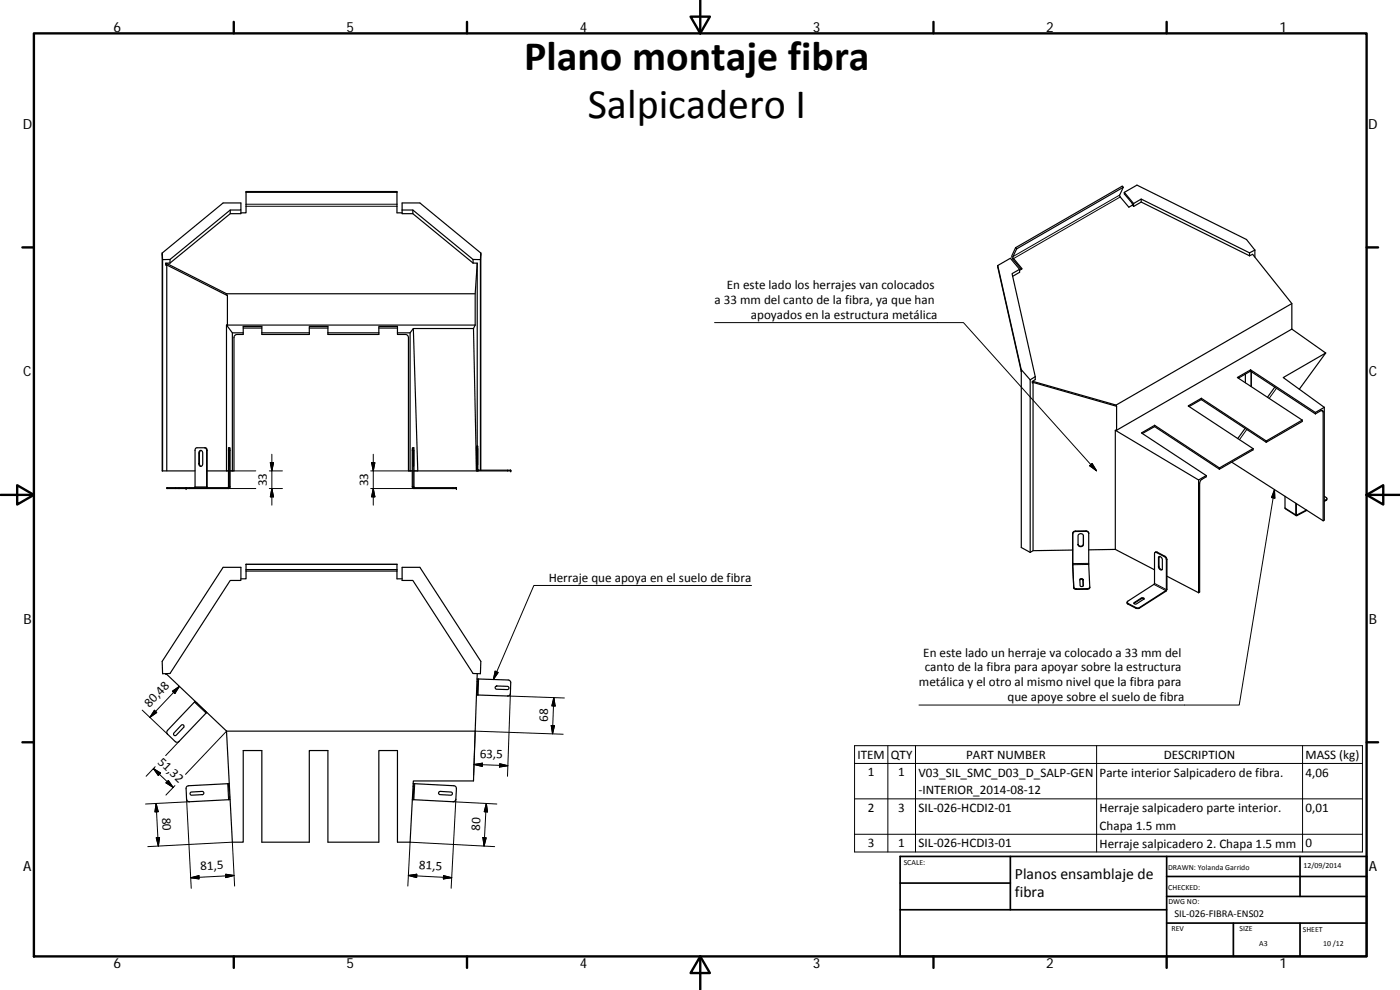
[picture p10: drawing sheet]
<svg xmlns="http://www.w3.org/2000/svg" width="420mm" height="297mm" viewBox="0 0 420 297" stroke-linecap="round" stroke-linejoin="round" font-family="sans-serif">
<g fill="none" stroke="#000" stroke-width=".36">
<path d="M73.8 57.7h45.3M337.1 56.2l-1.1 2.6 2.8 3.4 1.1-.7M337.1 56.2l-32 18.5M337.1 56.2l-.3-.3-32 18.4M337.4 57.7l2.8 3.4M337.4 57.7v.5l2.4 2.8 .1 .5M337.4 57.7l3.8-2.2 32.9 16.4 2.5 3.1M342.5 59.7v.9M48.7 75.9l18.3-15h5.3v2.1h-3.2l-18.1 14.9M48.7 75.9l.1 65.4M48.7 75.9l.1 2M48.8 77.9v63.4"/>
<path d="M49.8 79.1h.2M50 79.1v62.2M50 79.1l18 9M51 78.9l-1.2 .1v.5l18.5 9.2M51 77.9h-2.2M51 77.9v1M69.1 63v1.1M72.3 63v1.1h-3.2l-18.1 14.8M72.3 63.9h1.5v-6.4h45.3v6.4h1.6M120.7 63h3.2l18.1 14.9M123.9 63v1.1M142 78.9l1.2 .1"/>
<path d="M142 77.9h2.2M142 77.9v1M143.2 79l-.6 9.1v9.4M143.2 79l.1 54.9 .1 6.9 .2 .3M144.2 77.9v63.2M144.3 75.9l-18.3-15h-5.3v3.2h3.2l18.1 14.8M144.3 75.9v65.2M144.3 75.9l-.1 2M299.4 79.7l7.1 31.2M299.4 79.7l3.8-2.2 2.8 3.3-2.3 1.3 7 30.9M299.4 79.7l7.1 31.7M304.8 74.3l-1.2 2.7 .4 .8 2.5 3"/>
<path d="M304.8 74.3l.3 .4M305.1 74.7l-1.1 2.5 2.8 3.5-.8 .4M339.9 61.5l.3 .5 2.3-1.4 32.5 16.2M340.2 61.1l2.3-1.4 32.5 16.2M340.2 61.1v.9M375 76.8l.9-.5 11.8 14.8v7.6M375 75.9v.9M376.6 75v2.2M376.6 75l-1.6 .9M68 97.5v43.8M68 88.1l.3 .6M68 88.1h74.6"/>
<path d="M68.3 88.7v8.8M68.3 97.5h-.3l1.7 2.4M68.3 97.5h74.3M69.7 99.9h3.3M69.7 99.9v41.4M73 98.4h5.6M78.6 99.9h14.2M92.8 98.4h5.6M92.8 99.9v.5h-14.2v-2.5h-5.6v2.5h-2l-.7 .5-.1 40.4h-1.1M92.8 99.9v-2h5.6v2.5h15.3v-.5M98.4 99.9h15.3M113.7 98.4h5.6"/>
<path d="M113.7 99.9v-2h5.6v2.5h2.5l.8 .7v40.2h1.1M119.3 99.9h3.8M123.1 99.9v41.4M124 98.6l1.4 42.7M142.1 98.6l.9 42.7M142.1 98.6h-18.1l-.9 1.3M142.6 97.5l-.5 1.1M306 80.8v.9l-2.1 1.2M387.7 98.7l10.2 7.2M387.7 98.7l-52.6 30.4M387.7 91.1l-52.7 30.4M306.5 110.9l2.7 3.1"/>
<path d="M306.5 110.9v53.4l2.7 1.4M306.5 111.4h.1M309.2 114v51.7M309.8 114.4v.5M309.8 114.4l.2 .2M310 114.6l-.2 .3M310 114.7v50.5M310 114.7l25.1 7.2M310 114.7l-.2 .2M310.2 114.5l24.8 7M310.2 114.5l-.2 .2M310.2 114.5l-.2 .1"/>
<path d="M310.7 113v.9l-.9 .5M310.7 113l-1.5 1M360.5 119.9l-3.6 2.1M360.5 119.9l19.5 12.8M360.5 119.5l-3.9 2.3 19.5 12.8M360.5 119.5l19.5 12.8M360.5 119.5v.4M371.7 113.5l3.6-2.1 19.5 12.8M373.7 112.2v2.6M375.3 111l-4 2.3 19.5 12.7M375.3 111l19.5 12.8M375.3 111v.4"/>
<path d="M375.4 111.4v4.6M382.6 116.1l-2.2 3.1M397.9 105.9l-12.8 7.4 12.3 8.9M397.9 105.9l-8 10.9M59.8 135.4a.58 .58 0 0 1 .8-.2 .58 .58 0 0 1 .2 .7v3.2a.61 .61 0 0 1-.5 .8 .61 .61 0 0 1-.6-.8zM60.3 135.1l-.3 .3-.2 .5 .1 3.4 .4 .6M61.4 134.3l.4 .3 .2 .5v11l-.2 .2M61.4 134.3l.6 .3 .2 .5-.1 11.2M61.4 134.3l-2.4 .1-.5 .5v11.2l-.2 .2M68.7 135.1v4.8zM68.8 134.3l-.2 .4v11.4l-.3 .2M123.8 134.4l.2-.1v12h13v.3l-13.1-.1-.2-.4z"/>
<path d="M124 134.3h.2v.6v11.3l.3 .1M124.1 135.1v4.8zM143.3 134.7v4.8zM334.7 129.1v35.7M335 121.5l.1 .4M335.1 129.1h-.4l25 14.9M335.1 121.9v7.2M346.5 128l-3.7 2.1M346.5 128l19.5 12.8M346.5 127.6l-3.9 2.3 19.4 12.8M346.5 127.6l19.5 12.8M346.5 127.6v.4"/>
<path d="M369.6 138.7l27.5 17.6M373.7 128.5l-2.2 3.1M376.1 134.6v.4l-10.1 5.8M376.1 134.6l-10.1 5.8M380 132.3v.4M390.8 126v.5l-10.8 6.2M390.8 126l-10.8 6.3M394.8 123.8v.4M394.8 124.2l1.8-1.1 .4 .2 .1 33M397.4 122.2l-2.6 1.6M397.4 122.2v33.8l-.3 .3M48.8 141.3h9.7"/>
<path d="M50 146.3h18.7l.1-12h.2l.1 11.9-.2 .3-18.9 .1zM55.8 146.3v.3M62.2 141.3h6.4M124.2 141.3h18.8M143.2 141.2v.1M143.5 141.3l-.5-.5v-6.9h.3v7.1l10 .1v.2h-10.3M322.2 159.5l.5-.2h3.4l.6 .6v9.5l.4 6.9-.6 .5h-3.6l-.6-.3-.4-7.1v-9.4zM359.7 144v33.8M362 142.7v.4l-1.6 1-.4 .9v32.6l-.3 .2M362 142.7l-2.3 1.3M366 140.4v.4M385.6 148.9l.1 3.6 3.3 2.2"/>
<path d="M388.9 151v3.7l3.3-1.6M389.1 151.1v3.4l3-1.5M397.4 148.9l.8 .6-.1 .4-.7 .3M398.2 149.6v.4l-.8 .4M67 170.2h5.3v4h-3.2l-18.1 27.9h-2.2l-.1-3.7zM73.8 171.3v-2h45.3v4.4h1.6M73.8 171.3v2.4h-1.5M73.8 171.3h45.3M73.8 170.9h45.3M120.7 170.2h5.3l18.3 28.2-.1 3.7h-2.2l-18.1-27.9h-3.2zM321.9 165l-11.9 .2-.8 .5M321.9 169v.6"/>
<path d="M323.6 160.4a.86 .86 0 0 1 1.6 .3v2.7a.82 .82 0 0 1-.8 .6 .82 .82 0 0 1-.9-.6zM324.1 174a.56 .56 0 0 1 .9 .1l.1 1.7M324.1 173.8l.4-.2 .5 .2 .1 1.9a.55 .55 0 0 1-.9 0zM325.2 160.7v2.5a.84 .84 0 0 1-.8 .7 .84 .84 0 0 1-.9-.6M326.7 165l8-.2 11.8 6.2M326.7 160.1l-.2-.5-.4-.2-3.4 .1-.5 .2-.3 .4M327.1 176.1l-.6 .5-3.4 .1-.6-.1-.2-.4M343.4 179.7l-.8-.1-2.3 1.5M346.6 165.8l.3-.1 2.6 1.3 .5 .6v9.4l-8 5.3-1 .1-2.6-1.4-.1-.4 8.1-5.3zM346.6 165.8l.6-.1 2.4 1.2 .6 .8-.1 9.5-8.2 5.3h-1l-2.4-1.2-.2-.6M347.8 167a.93 .93 0 0 1 1 1v2.6a.55 .55 0 0 1-.6 .4 .55 .55 0 0 1-.4-.7zM347.9 167l-.1 2.9a1.06 1.06 0 0 0 1 1"/>
<path d="M350.2 172.9l9.5 4.9M340.3 180.9l2.3-1.5a.4 .4 0 0 1 .5-.1 .4 .4 0 0 1 .1 .5l-2.1 1.4a.47 .47 0 0 1-.5 .1 .47 .47 0 0 1-.3-.4zM49.8 202.1v.2h.2l18 17.1M54.4 217.6a.48 .48 0 0 1 .7 0 .48 .48 0 0 1 0 .6l-2.2 2.4a.48 .48 0 0 1-.7 0 .48 .48 0 0 1 0-.7zM58.5 210.5l3.6 3.2M58.5 210.5l-8.3 8.9v.7l2.4 2.4 1 .1 8.4-8.8M58.6 210.4l-.1 .1M68 219.4l1.7 33.3h3.3v-27.5h5.6v27.5h14.2v-27.5h5.6v27.5h15.3v-27.5h5.6v27.5h3.8l.9-18.4h18.1l.5-14.9M68 219.4h74.6M143 208.5h.2M143.2 203.7h.2l-.2 4.8M143.2 202.1l-.6 17.3"/>
<path d="M143.4 203.7l9.3 .3 .5 .5 .1 .4-.1 3.4-.6 .5-9.4-.3M148.8 205.9h3.5a.49 .49 0 0 1 .5 .5 .49 .49 0 0 1-.5 .5l-3.4-.1-.3-.4zM57.2 237.8l3.5-.4a.49 .49 0 0 1 .5 .5 .49 .49 0 0 1-.5 .5l-3.3 .2-.4-.4zM68.6 235.1l-12.2 .7-.6 .6 .2 3.4 .3 .5 .5 .3 12-.7M68.6 235.1l.2 4.8h.3M68.6 235.1h.2M123.7 239.9h.3M124 235.1h.2l-.2 4.8M124.2 235.1l12 .7 .6 .2 .2 .6-.2 3.2-.1 .4-.5 .3-12.2-.6M131.7 237.7l.4-.3 3.2 .2a.48 .48 0 0 1 .5 .5 .48 .48 0 0 1-.5 .5l-3.4-.2-.3-.4z"/>
</g>
<g fill="none" stroke="#000" stroke-width=".3">
<path d="M336 58.5l-32 18.5M336.2 59.1l-32 18.5M73.8 61.3h45.3M73.8 61.9h45.3M214.4 96.8h74.7l40 44.5M375.6 111.5v4.5M383.1 116.5l-2.2 3M59.7 139.1h.1M59.7 135.9h.1M62 135.1h.2M68.6 139.1h.1M68.6 135.9h.1"/>
<path d="M68.8 135.1h.3M81.1 138.8h1l-.5 2.5zM81.6 136.3v15.3M111.5 138.8h1l-.5 2.5zM112 136.3v15.3M123.7 135.1h.3M124.1 139.1h.1M124.1 135.9h.1M143 134.7h.2M143.3 138.7h.1M143.3 135.4h.1M327 139.7l.8-.6 1.3 2.2z"/>
<path d="M374.2 128.8l-2.2 3.1M396.5 123.2l.6 .4M50.3 146.3v.3M52.6 146.3v.3M53.7 146.3v.3M55.8 146.3v.3M56 146.3v.3M56.8 146.3v.3M58.5 146.1h3.7M68 141.3h8.8M68.6 146.1h.5M68.6 146.3v.3h8.2"/>
<path d="M80.8 146.6h4M80.8 141.3h4M81.6 146.6l.5 2.5h-1zM111.3 141.3h14.1M112 146.6l.5 2.5h-1zM123.7 146.1h.5M124.2 146.3v.3h-12.9M136 146.3v.3M136.8 146.3v.3M137 146.3v.3M143 140.8h.4M143.5 141.1v.2"/>
<path d="M152.3 141.1v.2M153.2 141.1v.2M153.3 141.1v.2M322.7 159.3v.2M325.9 159.3v.1M382.5 146.9l.1 2.6-1-.2zM382.5 146.9l-10.6 64.6h-96.1M385.6 152.4l3.3 2.1 .2-.1M389.1 154.4l.1 .3M398 150v.2M73.8 169.4h45.3M225.5 175.7h-65.3l-12.1 28.2"/>
<path d="M321.9 160v.1M321.9 169h4.8M322.3 176.2v.2M323.1 176.7v.1M325 173.9v.2M325.1 175.7h.1M325.2 160.7h.1M325.2 163.2v.2M326.3 176.6v.2M326.7 169.4h-4.8v.2M342.6 179.4v.2M346.3 175.3l3.6 1.9v.2"/>
<path d="M346.5 175l3.5 1.9 .2-.1M347.2 165.7l-.1 .1M347.8 169.9l-.1 .1M347.8 167.3l-.1 .1M349.6 166.9l-.1 .1M350.2 167.9l-.2 .1M338.5 181v.3M340.4 180.8v.2M340.9 182.3v.2M342 182.3v.1M42.7 213.1l7.6 7.2M46.3 213.1l.7 .7-2 1.5z"/>
<path d="M51.7 207.4l2.1-1.5-1.3 2.2zM53.8 205.9l-8.8 9.4M58.3 210.7l3.5 3.3M59.2 211h-.1M61.5 213.2h-.1M68 219.4l-12.3 12.9M143 207.7h.3M143.1 204.5h.3M143.6 203.7l-.1 4.8M148.6 201.4l.9 .4-1.4 2.1zM152.3 208.8l17.1 .6M153.2 208.1l-.9 24.8"/>
<path d="M165.4 217.7h1l-.6 2.5zM166.2 209.3l.4 2.5h-1zM166.2 209.3l-.4 10.9M46 230.6l6 5.7M46 230.6l2.2 1.3-.7 .8zM46.6 230l-2.8 2.9M50.5 234.2l1.5 2.1-2.2-1.4zM52.5 235.7l-2.7 2.8M53.7 222.5l-4 4.2M56 239.8l1.4 26.7M68.3 235.1l.3 4.8M68.8 235.9h-.2"/>
<path d="M69 239.1h-.2M123.8 239.1h.2M123.9 235.9h.3M124.5 235.1l-.3 4.8M136.8 239.8l-1.4 26.7M142.2 229.4l2.6-.4-.1 1zM142.2 229.4l10.2 .3M150 229.2l2.4 .5-2.5 .4zM169 220.3l-26.4-.9-.5 13.2M256.5 223.7h152.4v31.9h-152.4zM256.5 229.1h152.4M256.5 239.7h152.4"/>
<path d="M266.5 223.7v31.9M274.8 223.7v31.9M329.1 223.7v31.9M390.9 223.7v31.9M44.4 254l25.3-1.3 .7 13.2M46.9 241.1l.6 12.8M46.9 241.1l.6 2.4-1 .1zM46.9 251.4l1-.1-.4 2.6zM56.8 240.6l-13.1 .6M136 240.6l13.1 .6M144.9 251.3l1 .1-.6 2.5zM146 241.1l-.7 12.8"/>
<path d="M146 241.1l.3 2.5-1-.1zM148.5 254l-25.4-1.3-.7 13.2M256.5 250.3h152.4M57.2 263.4l2.5-.7v1zM67.7 262.3l2.5 .4-2.4 .6zM70.2 262.7l-13 .7M122.5 262.7l2.6-.4-.1 1zM122.5 262.7l13.1 .7M133.1 262.7l2.5 .7-2.5 .3z"/>
</g>
<g fill="#000">
<circle cx="55.8" cy="146.6" r=".18"/>
<circle cx="55.8" cy="146.3" r=".18"/>
<circle cx="137" cy="146.6" r=".18"/>
<circle cx="137" cy="146.3" r=".18"/>
<circle cx="153.3" cy="141.3" r=".18"/>
<circle cx="153.3" cy="141.1" r=".18"/>
</g>
<g fill="none" stroke="#000" stroke-width=".71">
<path d="M10.2 10h399.9v277h-399.9zM70.2 6.6v3.4M140.2 6.6v3.4M207.3 5h5.8l-2.9 5zM210.2 0v10M280.2 6.6v3.4M350.1 6.6v3.4M6.7 74.2h3.5M410.1 74.2h3.5M.2 148.5h10M5.2 145.6l5 2.9-5 2.9zM410.1 148.5l5-2.9v5.8z"/>
<path d="M410.1 148.5h10M6.7 222.7h3.5M410.1 222.7h3.5M70.2 287v3.4M140.2 287v3.4M210.2 287l2.9 5h-5.8zM210.2 287v10M280.2 287v3.4M350.1 287v3.4"/>
</g>
<path d="M270.1 257h140v30h-140zM303.2 257v16M350.1 257v30M390.2 257v12M270.1 265h33.1M270.1 273h80M350.1 277h60M350.1 269h60M350.1 263h60M370.2 277v10M390.2 277v10" fill="none" stroke="#000" stroke-width=".51"/>
<g fill="#000" stroke="#000" stroke-width=".3">
<path d="M81.1 138.8h1l-.5 2.5zM111.5 138.8h1l-.5 2.5zM327 139.7l.8-.6 1.3 2.2zM81.6 146.6l.5 2.5h-1zM112 146.6l.5 2.5h-1zM382.5 146.9l.1 2.6-1-.2zM46.3 213.1l.7 .7-2 1.5zM51.7 207.4l2.1-1.5-1.3 2.2zM148.6 201.4l.9 .4-1.4 2.1zM165.4 217.7h1l-.6 2.5zM166.2 209.3l.4 2.5h-1zM46 230.6l2.2 1.3-.7 .8z"/>
<path d="M50.5 234.2l1.5 2.1-2.2-1.4zM142.2 229.4l2.6-.4-.1 1zM150 229.2l2.4 .5-2.5 .4zM46.9 251.4l1-.1-.4 2.6zM46.9 241.1l.6 2.4-1 .1zM144.9 251.3l1 .1-.6 2.5zM146 241.1l.3 2.5-1-.1zM57.2 263.4l2.5-.7v1zM67.7 262.3l2.5 .4-2.4 .6zM122.5 262.7l2.6-.4-.1 1zM133.1 262.7l2.5 .7-2.5 .3z"/>
</g>
<g font-size="12.6">
<text x="157.3" y="21">Plano montaje fibra</text>
<text x="176.4" y="35.4">Salpicadero I</text>
</g>
<g font-size="4.7">
<text x="304.6" y="263.9">Planos ensamblaje de</text>
<text x="304.6" y="269.3">fibra</text>
</g>
<g font-size="4.2">
<text x="34" y="9.6">6</text>
<text x="104" y="9.6">5</text>
<text x="174" y="9.6">4</text>
<text x="244" y="9.6">3</text>
<text x="314" y="9.6">2</text>
<text x="384" y="9.6">1</text>
<text x="6.8" y="38.7">D</text>
<text x="410.6" y="38.7">D</text>
<text x="7" y="112.9">C</text>
<text x="410.8" y="112.9">C</text>
<text x="7" y="187.1">B</text>
<text x="410.8" y="187.1">B</text>
<text x="7" y="261.3">A</text>
<text x="410.8" y="261.3">A</text>
<text x="34" y="290.4">6</text>
<text x="104" y="290.4">5</text>
<text x="174" y="290.4">4</text>
<text x="244" y="290.4">3</text>
<text x="314" y="290.4">2</text>
<text x="384" y="290.4">1</text>
</g>
<g font-size="3.9">
<text x="218.1" y="86.8">En este lado los herrajes van colocados</text>
<text x="214.5" y="91.2">a 33 mm del canto de la fibra, ya que han</text>
<text x="225.4" y="95.8">apoyados en la estructura metálica</text>
<text x="80.1" y="145.9" transform="rotate(-90 80.1 145.9)">33</text>
<text x="110.5" y="145.9" transform="rotate(-90 110.5 145.9)">33</text>
<text x="164.7" y="174.6">Herraje que apoya en el suelo de fibra</text>
<text x="277.1" y="197">En este lado un herraje va colocado a 33 mm del</text>
<text x="277.5" y="201.5">canto de la fibra para apoyar sobre la estructura</text>
<text x="275.8" y="206">metálica y el otro al mismo nivel que la fibra para</text>
<text x="44.8" y="212.4" transform="rotate(-46 44.8 212.4)">80,48</text>
<text x="302.4" y="210.5">que apoye sobre el suelo de fibra</text>
<text x="164.4" y="216.7" transform="rotate(-88 164.4 216.7)">68</text>
<text x="144" y="227.4" transform="rotate(2 144 227.4)">63,5</text>
<text x="257.4" y="227.6">ITEM</text>
<text x="267.3" y="227.6">QTY</text>
<text x="290" y="227.6">PART NUMBER</text>
<text x="349.2" y="227.6">DESCRIPTION</text>
<text x="391.8" y="227.8">MASS (kg)</text>
<text x="47.2" y="228.8" transform="rotate(44 47.2 228.8)">51,32</text>
<text x="260.4" y="233">1</text>
<text x="269.6" y="233">1</text>
<text x="275.6" y="233">V03_SIL_SMC_D03_D_SALP‐GEN</text>
<text x="330" y="233.1">Parte interior Salpicadero de fibra.</text>
<text x="391.8" y="233">4,06</text>
<text x="275.6" y="238.3">‐INTERIOR_2014‐08‐12</text>
<text x="48.7" y="245.4" transform="rotate(87 48.7 245.4)">80</text>
<text x="260.4" y="243.6">2</text>
<text x="269.6" y="243.6">3</text>
<text x="275.6" y="243.6">SIL‐026‐HCDI2‐01</text>
<text x="330" y="243.7">Herraje salpicadero parte interior.</text>
<text x="391.8" y="243.6">0,01</text>
<text x="144" y="249.4" transform="rotate(-87 144 249.4)">80</text>
<text x="330" y="249">Chapa 1.5 mm</text>
<text x="260.4" y="254.2">3</text>
<text x="269.6" y="254.2">1</text>
<text x="275.6" y="254.2">SIL‐026‐HCDI3‐01</text>
<text x="330" y="254.3">Herraje salpicadero 2. Chapa 1.5 mm</text>
<text x="391.8" y="254.2">0</text>
<text x="60.2" y="261.1" transform="rotate(-3 60.2 261.1)">81,5</text>
<text x="125.7" y="260.8" transform="rotate(3 125.7 260.8)">81,5</text>
</g>
<text font-size="3.1" x="352.5" y="275.2">SIL‐026‐FIBRA‐ENS02</text>
<g font-size="2.4">
<text x="271.2" y="259.7">SCALE:</text>
<text x="350.6" y="260.9">DRAWN: Yolanda Garrido</text>
<text x="391.2" y="260.6">12/09/2014</text>
<text x="350.6" y="267">CHECKED:</text>
<text x="350.6" y="271.4">DWG NO:</text>
<text x="351.6" y="279.3">REV</text>
<text x="372" y="279.4">SIZE</text>
<text x="391" y="279.5">SHEET</text>
<text x="377.9" y="283.8">A3</text>
<text x="397.1" y="283.8">10 /12</text>
</g>
</svg>
